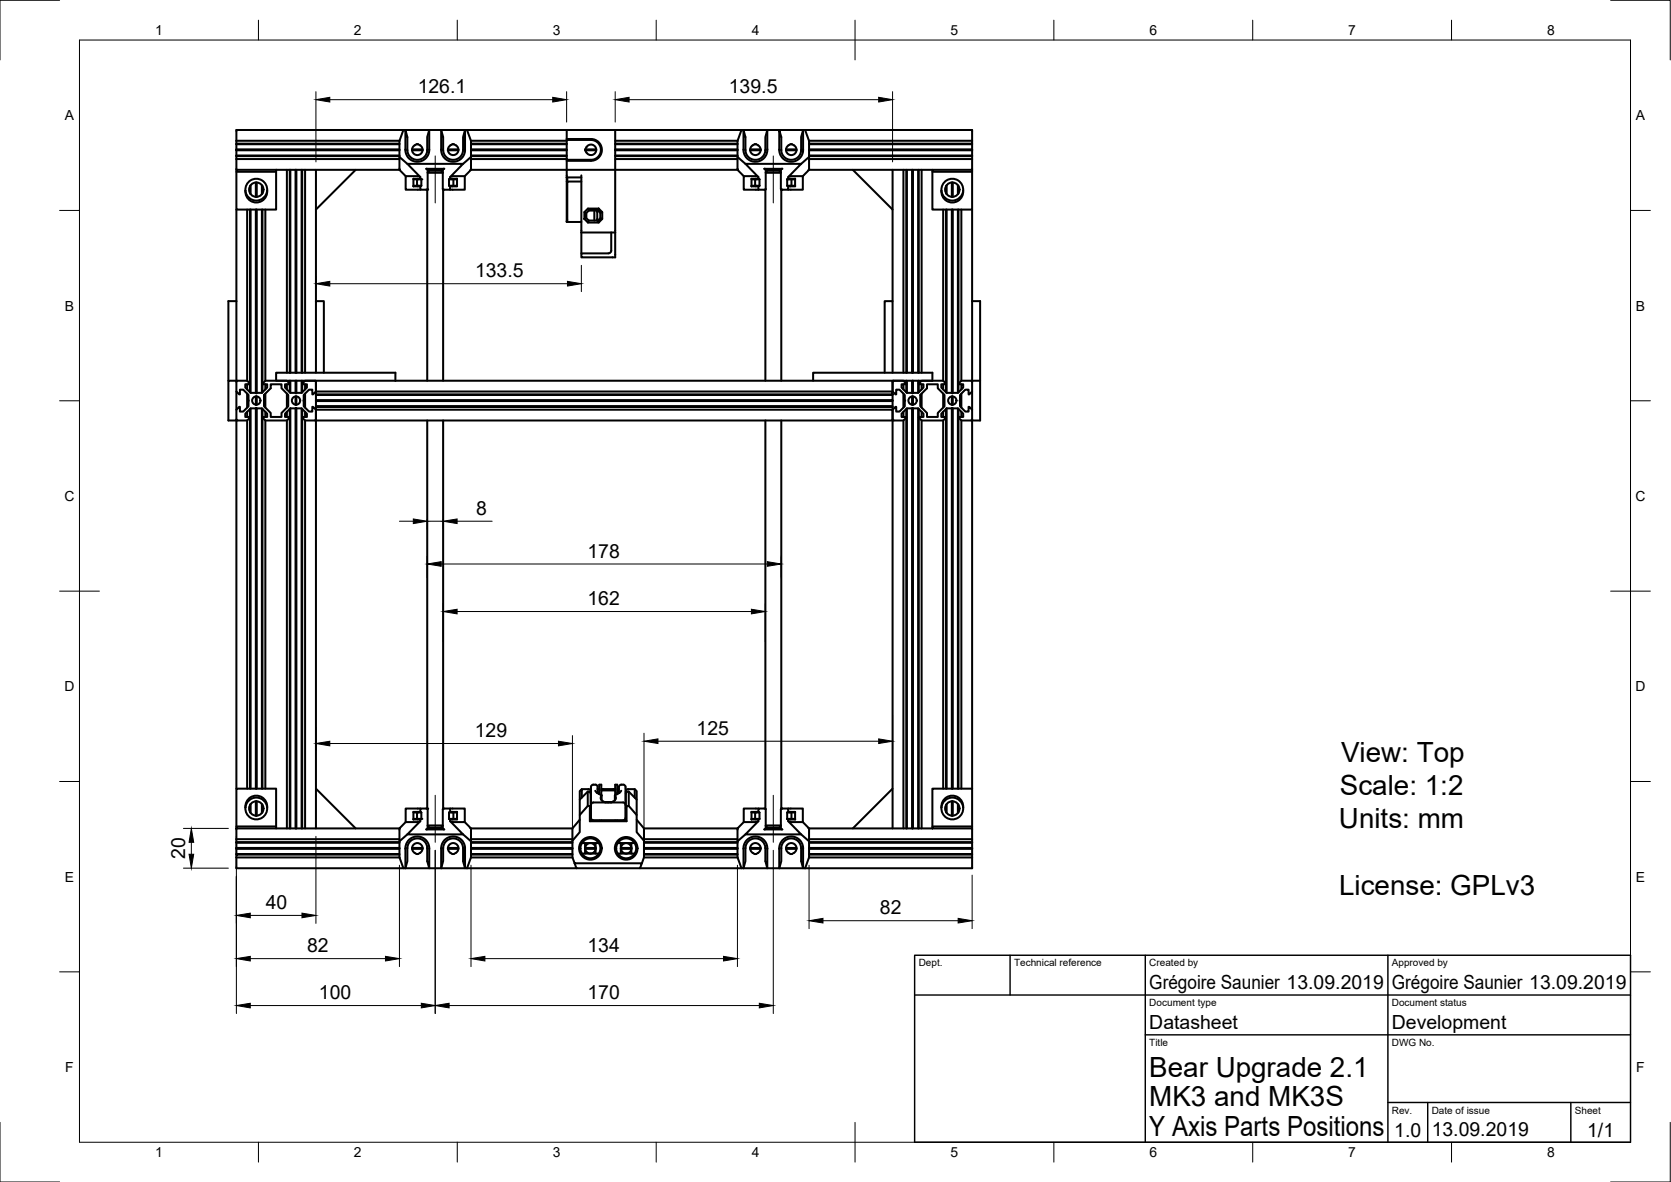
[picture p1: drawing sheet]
<svg xmlns="http://www.w3.org/2000/svg" width="420mm" height="297mm" viewBox="0 0 420 297" stroke-linecap="round" stroke-linejoin="round" font-family="sans-serif">
<!-- layer: Visible -->
<g fill="none" stroke="#000" stroke-width=".51">
<path d="M59.4 36.2v6.5M59.4 35.4h41M59.4 36.2h41M59.4 37.6h41M59.4 37.7h41M59.4 37.8h41M59.4 39.1h41M59.4 39.2h41M59.4 40h41M100.4 35.4v7.3l1.6 1.6M100.4 36.1h-41v.1M100.4 39.4l2 1.8"/>
<path d="M101.4 32.7h16l1 2.7M101.4 32.7h-42v3.4M101.4 32.7l-1 2.7M101.9 32.7l.5 1.7 .1 3.6a2.49 2.49 0 0 0 2.6 2.2 2.49 2.49 0 0 0 2.3-2.5v-3.3l.5-1.7v5.2l-.2 .8-.4 .8-.9 .8-1.2 .3-1.3-.1-.9-.6-.7-.8-.4-1.1zM103.6 37.6h2.7M103.6 37.7h2.7M103.6 37.8h2.7M104.7 36.2h.4M110.9 32.7l.5 1.7v3.4a2.5 2.5 0 0 0 2.6 2.4 2.5 2.5 0 0 0 2.4-2.5v-3.3l.5-1.7v5.3l-.6 1.5-.9 .8-1.2 .3-1.4-.1-1-.7-.5-.7-.3-1zM112.6 37.6h2.7M112.6 37.7h2.7M112.6 37.8h2.7"/>
<path d="M113.7 36.2h.4M117.4 32.7h25.1M118.4 35.4l-.1 7.3M118.4 39.4l-2 1.8M118.4 35.4h24.1M118.4 36.1h24.1M118.4 36.2h24.1M118.4 37.6h24.1M118.4 37.7h24.1M118.4 37.8h24.1M118.4 39.1h24.1M118.4 39.2h24.1"/>
<path d="M118.4 40h24.1M142.5 34.9v.3l6.9 .1 1.2 .8 .4 1.1a2.5 2.5 0 0 1-2.4 3h-6.1v-5M142.5 34.9l6.9 .1 .9 .5 .5 .5 .5 1.6v.7l-.5 1-.7 .7-.9 .4h-6.7v-.2M147.2 37.6h2.7M147.2 37.7h2.7M147.2 37.8h2.7M147.5 37a1.33 1.33 0 0 1 2-.3 1.33 1.33 0 0 1-.1 2 1.33 1.33 0 0 1-2-.4l-.2-.4 .2-.9M154.7 32.7h-12.2v2.2M154.7 32.7v25.7M154.7 32.7h31.7M154.7 35.4h30.7M154.7 36.1h30.7"/>
<path d="M154.7 36.2h30.7M154.7 37.6h30.7M154.7 37.7h30.7M154.7 37.8h30.7M154.7 39.1h30.7M154.7 39.2h30.7M154.7 40h30.7M185.4 35.4v7.3l1.6 1.6M185.4 39.4l2 1.8M186.4 32.7h16l1 2.7M186.4 32.7l-1 2.7M186.9 32.7l.5 1.7 .1 3.5a2.51 2.51 0 0 0 2.6 2.3 2.51 2.51 0 0 0 2.3-2.5v-3.3l.5-1.7v5.2l-.5 1.5-1 .9-1 .3-1.3-.1-1.1-.6-.7-.8-.4-1.1z"/>
<path d="M188.6 37.6h2.7M188.6 37.7h2.7M188.6 37.8h2.7M189.7 36.2h.4M195.9 32.7l.5 1.7v3.4a2.5 2.5 0 0 0 2.6 2.4 2.5 2.5 0 0 0 2.4-2.5v-3.3l.5-1.7v5.3l-.6 1.5-.9 .8-1.2 .3-1.4-.1-1-.7-.5-.7-.3-1zM197.6 37.6h2.7M197.6 37.7h2.7M197.6 37.8h2.7M198.3 36.5l.5-.3 .8 .3M198.3 36.5a1.32 1.32 0 0 0-.4 2 1.32 1.32 0 0 0 2.1 0 1.32 1.32 0 0 0-.4-2M198.8 36.2h.3M202.4 32.7h42v2.7"/>
<path d="M203.4 35.4v7M203.4 39.4l-2 1.8M203.4 35.4h41M203.4 36.2h41M203.4 37.6h41M203.4 37.7h41M203.4 37.8h41M203.4 39.1h41M203.4 39.2h41M203.4 40h41M244.4 35.4v.7h-41M244.4 36.1v6.6"/>
<path d="M59.4 42.7h10v10h-10zM59.4 43.2h10M59.4 52.7v23M61.7 47.9a2.74 2.74 0 0 0 2.7 3 2.74 2.74 0 0 0 2.8-3M61.7 47.9a2.74 2.74 0 0 0 2.7 2.5 2.74 2.74 0 0 0 2.8-2.5M61.7 47.9a2.74 2.74 0 0 1 2.7-3 2.74 2.74 0 0 1 2.8 3M62.1 52.7v43M62.9 46.8v1.8M62.9 52.7v43.7M63 46.6v2.2M63 52.7v46M64.3 45.9v3.6"/>
<path d="M64.3 52.7v46M64.4 45.9v3.6M64.4 52.7v46.1M64.5 45.9v3.6M64.5 52.7v46M65.8 46.6v2.2M65.8 52.7v46M66 46.8v1.8M66 52.7v43.7M66.7 52.7v43M69.4 42.7h31M72.1 42.7v51"/>
<path d="M72.9 42.7v51M73 42.7v51M74.3 42.7v51M74.4 42.7v51M74.5 42.7v51M75.8 42.7v51M76 42.7v51M76.7 42.7v51M79.4 42.7v33M89.4 42.7l-10 10M103.9 44.9l.1 .2h1.9M103.9 46.8h1.8"/>
<path d="M104 46.7l-.1 .1M104 46.7h1.9M104.9 45.1v1.6M105.7 44.9h-1.8v1.9M105.7 46.8v.9h1.7M105.7 44.9v-.4l-3.3-3.3h14l-3.2 3.3v.4M105.7 44.9l.2 .2M105.7 44.5l-.6-.2h-3.1v3.4h3.7M105.9 45.1v1.6M105.9 46.7l-.2 .1M107.2 42.4h4.5l-.4 .2h-3.8zM107.4 47.7v48"/>
<path d="M107.5 42.7l-.1 5M107.5 43.3a1.97 1.97 0 0 1 1.9-.4 1.97 1.97 0 0 1 1.9 .4M107.5 43.4h3.8M109.4 42.6l-1.9 .1M109.4 42.7h2M111.3 42.7l.1 5M111.4 47.7v48M112.9 45.1v1.6M112.9 45.1h.1M112.9 46.7l.3 .1M112.9 46.7h2M112.9 45.1h2"/>
<path d="M113.2 44.9h1.7v1.9h-1.7M113.2 46.8v.9h-1.8M113.2 44.9l-.3 .2M113.2 44.5l.6-.2h3.1v3.4h-3.7M114 45.1v1.6M114.9 46.7v.1M114.9 44.9v.2M118.3 42.7l-1.4 1.6M142.5 44.6h.1M142.5 44.6v1h.1v-1M142.5 55.6v.2h3.7M142.5 44.6h3.7"/>
<path d="M142.5 40.4v2.3h-24.1M142.5 45.6v10M146.2 45.6h-3.6v9.7l-.1 .3M146.2 44.1v14.3M146.2 58.4h8.5M146.2 58.4v5.3M146.9 55l.9 .9 .2-.5M146.9 53.3l.5 .2v1.3l-.5 .2zM147.4 54.8l.6 .6h2.3M147.8 52.4l-.9 .9M147.8 55.9h2.7M148 52.9l-.6 .6"/>
<path d="M149.4 52.9v2.5M150 52.9l.2 1-.2 1.5M150.3 55.4l.6-.6 .5 .2-.9 .9zM150.5 52.4h-2.7l.2 .5h2.3M150.5 52.4l.9 .9-.5 .2-.6-.6zM150.9 53.5v1.3M151.4 53.3v1.7M153.7 58.4v4.6M154.7 58.4v6.3h-8.5v-1h6.8a.69 .69 0 0 0 .7-.8M185.4 42.7h-42.9v1.9M188.9 44.9l.1 .2h1.9M189 46.8h1.7"/>
<path d="M189 46.7l-.1 .1M189 46.7h1.9M189.9 45.1v1.6M190.1 44.3h-3.1v3.4h3.7M190.1 44.3l.6 .2M190.7 44.9h-1.7v1.9M190.7 44.9v-.4l-3.3-3.3h14l-3.2 3.3v.4M190.7 44.9l.2 .2M190.7 47.7h1.7M190.7 46.8v.9M190.9 46.7l-.2 .1M190.9 46.7h.1"/>
<path d="M190.9 45.1h.1M191 45.1v1.6M192.4 47.7v48M192.5 42.7l-.1 5M192.5 43.3a1.97 1.97 0 0 1 1.9-.4 1.97 1.97 0 0 1 1.9 .4M192.5 43.4h3.8M194.4 42.6l-1.9 .1M194.4 42.7h2M196.3 42.7l.1 5M196.4 42.5l.3-.1h-4.5l.4 .2 3.8-.1M196.4 47.7v48M197.9 45.1v1.6"/>
<path d="M197.9 46.7l.3 .1M197.9 46.7h2M198.2 44.9h1.7v1.9h-1.7M198.2 46.8v.9h-1.8M198.2 44.9l-.3 .2M198.2 44.5l.6-.2h3.1v3.4h-3.7M199 45.1v1.6M199.9 46.7v.1M199.9 44.9v.2h-2M203.4 42.7h31M203.5 42.4l-.1 .3-1.5 1.6M214.4 42.7l10 10"/>
<path d="M224.4 42.7v33M227.2 42.7v51M227.9 42.7v51M228 42.7v51M229.3 42.7v51M229.4 42.7v51M229.6 42.7v51M230.9 42.7v51M231 42.7v51M231.7 42.7v51M234.4 42.7h10v10h-10zM234.4 43.2h10"/>
<path d="M236.7 47.9a2.74 2.74 0 0 0 2.7 3 2.74 2.74 0 0 0 2.8-3M236.7 47.9a2.74 2.74 0 0 0 2.7 2.5 2.74 2.74 0 0 0 2.8-2.5M236.7 47.9a2.74 2.74 0 0 1 2.7-3 2.74 2.74 0 0 1 2.8 3M237.2 52.7v43M237.9 46.8v1.8M237.9 52.7v43.7M238 46.6v2.2M238 52.7v46M239.3 45.9v3.6M239.3 52.7v46M239.4 45.9v3.6M239.4 52.7v46.1"/>
<path d="M239.5 45.9v3.6M239.5 52.7v46M240.9 46.6v2.2M240.9 52.7v46M241 46.8v1.8M241 52.7v43.7M241.7 52.7v43M244.4 52.7v23M59.4 75.7v20.2M59.4 75.7h-2v20M244.4 75.7v20.2M244.4 75.7h2v30h-2"/>
<path d="M59.4 95.7h-2v10h2M59.4 95.9v2.5l.9 .7v-1.2h.9l1.3 1.4 .1 1.4-.1 1.4-1.3 1.3h-.9v-1.2l-.9 .8v2.4M59.4 95.9l.3-.2h2.4l.8 .9h-1.2v.8l1.3 1.3 1.4 .1 1.4-.1 1.4-1.3v-.8h-1.2l.7-.9h5.4l.8 .9h-1.2v.8l1.3 1.3 1.4 .1 1.4-.1 1.4-1.3v-.8h-1.2l.7-.9h2.5l.2 .2M59.4 98.4v4.6M62.1 96.6v1.3M62.1 98.9v3.5M62.9 96.6v2M64.3 99.6v2.1M64.4 99.6v2.1M64.5 99.6v2.1M66 96.6v2M66.7 96.6v1.3"/>
<path d="M66.7 98.9v3.5M68.1 96.6h2.7v1l1.7 1.7v2.8l-1.7 1.7v1h-2.7v-1l-1.7-1.7v-2.8l1.7-1.7zM69.4 93.7h30v2h-30zM72.1 96.6v1.3M72.1 98.9v3.5M72.9 95.7v.7M72.9 96.6v2M73 95.7v3M74.3 95.7v3M74.3 99.6v2.1M74.4 95.7v3.1M74.4 99.6v2.1"/>
<path d="M74.5 95.7v3M74.5 99.6v2.1M75.8 95.7v3M76 95.7v.7M76 96.6v2M76.7 96.6v1.3M76.7 98.9v3.5M79.4 93.7v-18h2v18M79.4 98.4h145v.7h-145zM79.4 95.9v2.5l-.9 .7v-1.2h-.8l-1.3 1.4-.1 1.4 .1 1.4 1.3 1.3h.8v-1.2l.9 .8v2.4M79.4 95.7v.2M79.4 95.9v2.5"/>
<path d="M79.4 99.1v.2M99.4 95.7h105M204.4 93.7h30v2h-30zM222.4 93.7v-18h2v18M224.4 95.9v2.5l.9 .7v-1.2h.9l1.3 1.4 .1 1.4-.1 1.4-1.3 1.3h-.9v-1.2l-.9 .8v2.4M224.4 95.7v.2M224.4 95.9v2.5M224.4 99.1v.2M224.7 95.7h2.5l.7 .9h-1.2v.8l1.3 1.3 1.4 .1 1.5-.1 1.3-1.3v-.8h-1.2l.7-.9h5.5l.7 .9h-1.2v.8l1.3 1.3 1.4 .1 1.5-.1 1.3-1.3v-.8h-1.2l.7-.9h2.5l.3 .2M224.7 95.7l-.2 .2M227.2 96.6v1.3M227.2 98.9v3.5"/>
<path d="M227.9 95.7v.7M227.9 96.6v2M228 95.7v3M229.3 95.7v3M229.3 99.6v2.1M229.4 95.7v3.1M229.4 99.6v2.1M229.6 95.7v3M229.6 99.6v2.1M230.9 95.7v3M231 95.7v.7M231 96.6v2"/>
<path d="M231.7 96.6v1.3M231.7 98.9v3.5M233.1 96.6h2.7v1l1.7 1.7v2.8l-1.7 1.7v1h-2.7v-1l-1.7-1.7v-2.8l1.7-1.7zM237.2 96.6v1.3M237.2 98.9v3.5M237.9 96.6v2M239.3 99.6v2.1M239.4 99.6v2.1M239.5 99.6v2.1M241 96.6v2M241.7 96.6v1.3M241.7 98.9v3.5"/>
<path d="M244.4 95.9v2.5l-.9 .7v-1.2h-.8l-1.3 1.4-.1 1.4 .1 1.4 1.3 1.3h.8v-1.2l.9 .8v2.4M244.4 95.7h2M244.4 98.4v4.6M59.4 105.4v92.8M62.1 103.5v1.3M62.1 105.7v92.5M62.9 105l-.8 .7h-2.4l-.3-.3M62.9 102.8v95.4M63 102.6v95.6M64.3 102.6v95.6M64.4 102.5v95.7M64.5 102.6v95.6"/>
<path d="M65.8 102.6v95.6M66 102.8v2M66 105v93.2M66.7 103.5v1.3M66.7 105.7v92.5M72.1 103.5v1.3M72.1 105.7v102.5M72.9 102.8v2M72.9 105v103.2M73 102.6l-1.3 1.4v.8h1.2l-.8 .9h-5.4l-.7-.9h1.2v-.8l-1.4-1.4h-2.8l-1.3 1.4v.8h1.2M73 102.6h1.3M73 102.6v105.6"/>
<path d="M74.3 102.6h1.5l1.4 1.4v.8h-1.2l.7 .9h2.5l.2-.3M74.3 102.6v105.6M74.4 102.5v105.7M74.5 102.6v105.6M75.8 102.6v105.6M76 102.8v2M76 105v103.2M76.7 103.5v1.3M76.7 105.7v102.5M79.4 100.6h145v-1.3h-145v1.4M79.4 100.8l145-.1h-145v1.4M79.4 102.2h145v-.1h-145v.9"/>
<path d="M79.4 105.4v-2.4h145v2.4M79.4 105.4v.3M79.4 105.7h145M79.4 105.7v102.5M107.4 105.7v97.5M111.4 105.7v97.5M192.4 105.7v97.5M196.4 105.7v97.5M224.4 105.4v.3M224.4 100.6v.1M224.4 100.8v1.3M224.4 102.2v.8"/>
<path d="M224.4 105.7v102.5M224.5 105.4l.2 .2M227.2 103.5v1.3M227.2 105.7v102.5M227.9 102.8v2M227.9 105v103.2M228 102.6v105.6M229.3 102.6v105.6M229.4 102.5v105.7M229.6 102.6v105.6M230.9 102.6v105.6M231 102.8v2"/>
<path d="M231 105v103.2M231.7 103.5v1.3M231.7 105.7v102.5M237.2 103.5v1.3M237.2 105.7v92.5M237.9 102.8v2M237.9 105v93.2M238 102.6l-1.3 1.4v.8h1.2l-.7 .9h-5.5l-.7-.9h1.2v-.8l-1.3-1.4-1.5-.1-1.4 .1-1.3 1.4v.8h1.2l-.7 .9h-2.5M238 102.6h1.3M238 102.6v95.6M239.3 102.6h1.6l1.3 1.4v.8h-1.2l.7 .9h2.5l.3-.3M239.3 102.6v95.6"/>
<path d="M239.4 102.5v95.7M239.5 102.6v95.6M240.9 102.6v95.6M241 102.8v2M241 105v93.2M241.7 103.5v1.3M241.7 105.7v92.5M244.4 105.4v92.8M59.4 198.2h10v10h-10zM79.4 198.2l10 10M146.3 198.3l-.5 .5v2.1M147.8 198.9l-2 2v3.9"/>
<path d="M147.9 198.9h-.1v3.6M147.9 198.3h-1.6v2.1M147.9 198.3l.6 .4v4.4M147.9 198.9l.5 .2 .1 .4M149.7 198.7l.5 .6 1.1 .6M150.3 199.2h.4M150.3 197.8v1.5M150.3 198.3h.4M150.3 197.8a.86 .86 0 0 0-.9-.7 .86 .86 0 0 0-.8 .8v7.7l.2 .4 .4 .1M150.6 199.5h.1M150.7 199.6v-2.4h.5v2.6M151.2 198.3h.4"/>
<path d="M151.2 198.6h3.5M151.3 199.9l-.2 .5M151.3 199.9v1.2M154.3 198.3h.4M154.3 198.3l.2 .3M154.3 198.3h-2.7l-.2 .3M154.6 199.9l.2 .5M155.2 199.2h.4M155.2 199.6v-2.4h-.5v2.6M155.2 198.3h.4M155.2 199.5h.1M156.2 198.7l-.4 .5-1.2 .7v1.2"/>
<path d="M156.7 197.2a.79 .79 0 0 0-1 .3l-.1 1.8M156.7 197.2a.9 .9 0 0 1 .6 1.1v7.3l-.2 .4-.4 .1M157.4 199.5l.1-.4 .6-.2 2 2v3.9M158.1 198.9v3.6M159.6 198.3v2.1M224.4 198.2l-10 10M234.4 198.2h10v10h-10zM59.4 215.5v2.7h42M59.4 208.2v6.6M59.4 207.7h10M59.4 215.5h41M59.4 214.6h41"/>
<path d="M59.4 213.3h41M59.4 213.2h41M59.4 213.1h41M59.4 211.8h41M59.4 211.6h41M59.4 210.9h41M61.7 202.9a2.74 2.74 0 0 0 2.7 3 2.74 2.74 0 0 0 2.8-3M61.7 202.9a2.74 2.74 0 0 1 2.7-3 2.74 2.74 0 0 1 2.8 3M61.7 202.9a2.74 2.74 0 0 1 2.7-2.5 2.74 2.74 0 0 1 2.8 2.5M62.9 202.3v1.8M63 202.1v2.2M64.3 201.4v3.6"/>
<path d="M64.4 201.4v3.6M64.5 201.4v3.6M65.8 202.1v2.2M66 202.3v1.8M69.4 208.2h31M100.4 208.5v6.9l1 2.8h16M100.4 214.8h-41v.7M102 206.6l-1.6 1.6v.3M102.4 209.7l-2 1.7M102.7 211.2l1.1-.8 1.4-.2 1.2 .4 .9 .8 .4 .7 .2 .9v5.2l-.5-1.8v-3.4a2.5 2.5 0 0 0-2.5-2.3 2.5 2.5 0 0 0-2.5 2.5v3.2l-.5 1.8v-5.3l.3-.8zM103.6 213.3h2.7M103.6 213.2h2.7"/>
<path d="M103.6 213.1h2.7M103.9 204l.1 .2h1.9M103.9 205.9h1.8M104.7 214.6h.4M104.9 204.2v1.6M105.7 203.2h-3.7v3.4h3.1M105.7 204h-1.8v1.9M105.7 204v-.8h1.7l.1 .2v4.8M105.7 205.9v.5l-3.3 3.3h14l-3.2-3.3v-.5M105.7 204l.2 .2M105.7 206.4l-.6 .2M105.9 204.2v1.6"/>
<path d="M105.9 205.8l-.2 .1M105.9 205.8h-1.9l-.1 .1M107.5 208.4h3.9M107.5 208.2h1.9M107.5 208.3l-.3 .1h4.5l-.3-.1M107.5 207.5a1.97 1.97 0 0 0 1.9 .4 1.97 1.97 0 0 0 1.9-.4M107.5 207.4h3.8M111.4 208.2l-2 .1M111.4 203.2h.1M111.4 203.2h1.8v.8M111.4 203.2l-.1 5M111.8 211.1l1-.7 1.4-.2 1.2 .4 .9 .8 .6 1.5v5.3l-.5-1.8v-3.5a2.51 2.51 0 0 0-2.6-2.2 2.51 2.51 0 0 0-2.4 2.5v3.2l-.5 1.8 .1-5.4 .3-1z"/>
<path d="M112.6 213.3h2.7M112.6 213.2h2.7M112.6 213.1h2.7M112.9 205.8h.1M112.9 204.2v1.6M112.9 204.2h2M112.9 205.8l.3 .1M112.9 205.8h2M113.2 203.2h3.7v3.4h-3.1M113.2 204h1.7v1.9h-1.7M113.2 204l-.3 .2M113.2 206.4l.6 .2"/>
<path d="M113.7 214.6h.4M114 204.2v1.6M114.9 205.8v.1M114.9 204v.2M116.4 209.7l2 1.7M116.9 206.6l1.4 1.6M117.4 218.2h27.5M118.3 208.2l.2 .3M118.4 208.5v6.9l-1 2.8M118.4 208.2h25.5M118.4 215.5h25.6M118.4 214.8h25.5"/>
<path d="M118.4 214.6h25.5M118.4 213.3h25.5M118.4 213.2h25.5M118.4 213.1h25.5M118.4 211.8h25.5M118.4 211.6h25.5M118.4 210.9h25.5M145.8 206l-1.9 2.2v3.1M146.3 214.5h4.3M146.3 211.9h4.3M147.1 211.9v2.6M147.1 213.3h2.7"/>
<path d="M147.1 213.2h2.7M147.1 213.1h2.7M147.9 202.5l-2.1 2.3v4.3l-1.9 2.2v4.1l.6 1.5h16.9l-.5 1.3h-16l-.4-1.3M147.9 202.5l.4 .2M148.3 202.7v3.7l.2-.2h8.9M148.3 206.4h9.2M148.3 202.7l.2 .4M148.5 205.7h.1M148.5 203.1v3.1M149.2 206.2h7.5M149.8 211.9v2.6M150.7 206.2h.1"/>
<path d="M151.1 200.4v.5l.6 .5M151.2 206.2h.1M151.7 201.5l.5 .2M152 201.6h.1M152.1 201.6h1.6M153.7 201.6h.2M154.1 201.5l-.5 .2M154.7 206.2h.1M154.8 200.4v.5l-.7 .5M155.2 206.2h.1M155.3 214.5h4.3M155.3 211.9h4.3"/>
<path d="M156.1 211.9v2.6M156.1 213.3h2.6M156.1 213.2h2.6M156.1 213.1h2.6M156.7 201.7h-7.5l-.4 .2-.2 .4M156.7 201.7l.4 .2 .2 .4M157.3 205.7h.1M157.4 203.1v3.1M157.4 203.1l.1-.4v3.7l-.1-.2M157.6 202.7l.5-.2 2 2.3v4.3l1.8 2.2v4.1l-.5 1.5M158.7 211.9v2.6M160.1 206l1.8 2.2v3.1"/>
<path d="M160.1 200.9v-2.1l-.5-.5-2.1 .2-.1 .4v4.2M160.9 218.2h25.5M161.9 208.2h23.5M161.9 215.5h23.5M161.9 214.8h23.5M161.9 214.6h23.5M161.9 213.3h23.5M161.9 213.2h23.5M161.9 213.1h23.5M161.9 211.8h23.5M161.9 211.6h23.5M161.9 210.9h23.5"/>
<path d="M185.4 208.5v6.9l1 2.8h16M187 206.6l-1.6 1.6v.3M187.4 209.7l-2 1.7M187.7 211.2l1.1-.8 1.4-.2 1.2 .4 1 .8 .5 1.6v5.2l-.5-1.8v-3.4a2.5 2.5 0 0 0-2.5-2.3 2.5 2.5 0 0 0-2.5 2.5v3.2l-.5 1.8v-5.3l.3-.8zM188.6 213.3h2.7M188.6 213.2h2.7M188.6 213.1h2.7M188.9 204l.1 .2h1.9M189 205.9h1.7M189.7 214.6h.4M189.9 204.2v1.6M190.7 203.2h-3.7v3.4h3.1"/>
<path d="M190.7 204h-1.7v1.9M190.7 205.9v.5l-3.3 3.3h14l-3.2-3.3v-.5M190.7 204l.2 .2M190.7 206.4l-.6 .2M190.9 204.2l.1 1.6M190.9 205.8l-.2 .1M190.9 205.8h-1.9l-.1 .1M190.9 205.8h.1M192.4 203.2l.1 5M192.4 203.2h-1.7v.8M192.5 208.4h3.9M192.5 208.2h1.9"/>
<path d="M192.5 208.3l-.3 .1h4.5l-.3-.1M192.5 207.5a1.97 1.97 0 0 0 1.9 .4 1.97 1.97 0 0 0 1.9-.4M192.5 207.4h3.8M196.4 208.2l-2 .1M196.8 211.1l1-.7 1.4-.2 1.2 .4 .9 .8 .6 1.5v5.3l-.5-1.8v-3.6a2.49 2.49 0 0 0-2.7-2.1 2.49 2.49 0 0 0-2.3 2.5v3.2l-.5 1.8 .1-5.4 .3-1zM197.6 213.3h2.7M197.6 213.2h2.7M197.6 213.1h2.7M197.9 204.2v1.6M197.9 205.8l.3 .1M197.9 205.8h2v.1M198.2 203.2h3.7v3.4"/>
<path d="M198.2 204v-.8h-1.8l-.1 .2v4.8M198.2 204l-.3 .2M198.2 204h1.7v1.9h-1.7M198.2 206.4l.6 .2M198.3 214.3l.5 .3 .8-.3M198.3 214.3a1.32 1.32 0 0 1-.4-2 1.32 1.32 0 0 1 2.1 0 1.32 1.32 0 0 1-.4 2M198.8 214.6h.3M198.8 206.6h3.1M199 204.2v1.6M199.9 204v.2h-2M201.4 209.7l2 1.7M201.9 206.6l1.5 1.6 .1 .3"/>
<path d="M203.4 208.2h31M203.4 208.5v6.9l-1 2.8M203.4 215.5h41M203.4 214.6h41M203.4 213.3h41M203.4 213.2h41M203.4 213.1h41M203.4 211.8h41M203.4 211.6h41M203.4 210.9h41M234.4 207.7h10M236.7 202.9a2.74 2.74 0 0 0 2.7 3 2.74 2.74 0 0 0 2.8-3"/>
<path d="M236.7 202.9a2.74 2.74 0 0 1 2.7-3 2.74 2.74 0 0 1 2.8 3M236.7 202.9a2.74 2.74 0 0 1 2.7-2.5 2.74 2.74 0 0 1 2.8 2.5M237.9 202.3v1.8M238 202.1v2.2M239.3 201.4v3.6M239.4 201.4v3.6M239.5 201.4v3.6M240.9 202.1v2.2M241 202.3v1.8M244.4 214.6v.2h-41M244.4 214.8v3.4h-42M244.4 208.2v6.4"/>
<circle cx="104.9" cy="37.7" r="1.32"/>
<circle cx="113.9" cy="37.7" r="1.32"/>
<circle cx="189.9" cy="37.7" r="1.32"/>
<circle cx="64.4" cy="47.7" r="1.81"/>
<circle cx="239.4" cy="47.7" r="1.81"/>
<circle cx="64.4" cy="100.7" r="1.05"/>
<circle cx="74.4" cy="100.7" r="1.05"/>
<circle cx="229.5" cy="100.7" r="1.05"/>
<circle cx="239.4" cy="100.7" r="1.05"/>
<circle cx="64.4" cy="203.2" r="1.81"/>
<circle cx="104.9" cy="213.2" r="1.33"/>
<circle cx="113.9" cy="213.2" r="1.33"/>
<circle cx="148.5" cy="213.2" r="2.85"/>
<circle cx="148.5" cy="213.2" r="1.32"/>
<circle cx="148.5" cy="213.2" r="2.51"/>
<circle cx="157.4" cy="213.2" r="2.85"/>
<circle cx="157.4" cy="213.2" r="1.32"/>
<circle cx="157.4" cy="213.2" r="2.51"/>
<circle cx="189.9" cy="213.2" r="1.33"/>
<circle cx="239.4" cy="203.2" r="1.81"/>
</g>
<g fill="#000">
<circle cx="105.9" cy="45.1" r=".25"/>
<circle cx="107.4" cy="47.7" r=".25"/>
<circle cx="196.4" cy="47.7" r=".25"/>
<circle cx="197.9" cy="45.1" r=".25"/>
<circle cx="105.9" cy="205.8" r=".25"/>
<circle cx="107.4" cy="203.2" r=".25"/>
<circle cx="196.4" cy="203.2" r=".25"/>
<circle cx="197.9" cy="205.8" r=".25"/>
</g>
<!-- layer: Border -->
<g fill="none" stroke="#000" stroke-width=".25">
<path d="M15 .1h-15v15M20 10.1h390v276.9h-390zM65 5.1v5M115 5.1v5M165 5.1v5M215 5.1v10M265 5.1v5M315 5.1v5M365 5.1v5M405 .1h15v15M15 52.9h5M410 52.9h5"/>
<path d="M15 100.7h5M410 100.7h5M15 148.6h10M405 148.6h10M15 196.4h5M410 196.4h5M15 244.2h5M410 244.2h5M0 282.1v14.9h15M65 287v5M115 287v5M165 287v5"/>
<path d="M215 282.1v9.9M265 287v5M315 287v5M365 287v5M420 282.1v14.9h-15"/>
</g>
<!-- layer: TitleBlock -->
<path d="M230 240.1h180v46.9h-180zM230 250h180M254 240.1v9.9M288 240.1v46.9M349 240.1v46.9M288 260.1h122M349 277.1h61M359 277.1v9.9M395 277.1v9.9" fill="none" stroke="#000" stroke-width=".36"/>
<!-- layer: Center Lines -->
<path d="M109.4 39.2v11.8M194.4 39.2v11.8M109.4 199.9v11.8M194.4 199.9v11.8" fill="none" stroke="#000" stroke-width=".25"/>
<!-- layer: Dimensions -->
<g fill="none" stroke="#000" stroke-width=".25">
<path d="M79.4 23v17.7M82.9 25h56.1M142.5 23v7.7M154.7 23v7.7M158.2 25h62.7M224.4 23v17.7M79.4 69.3v3.5M82.9 71.3h59.8M146.2 66.7v6.6M100.4 131h3.5M107.4 130.4v2.6M107.4 139.7v5.5"/>
<path d="M107.4 131h4M111.4 130.4v2.6M114.9 131h8.8M196.4 139.7v5.5M110.9 141.7h82M111.4 151.7v9.7M114.9 153.7h74M192.4 151.7v9.7M224.4 179.6v8.7M79.4 182.5v6.4M82.9 186.8h57.5M143.9 184.9v24.4"/>
<path d="M161.9 184.3v25M165.4 186.3h55.5M46.1 218.2h11.3M46.1 208.2h11.3M48.1 211.7v3M59.4 210.2v44.5M79.4 210.2v21.9M100.4 217.4v25.5M109.4 213.7v41M118.4 217.4v25.5M185.4 217.4v25.5M194.4 213.7v41"/>
<path d="M203.4 217.4v16M244.4 219.9v13.5M62.9 230h13M206.9 231.4h34M62.9 252.7h43M62.9 240.9h34M112.9 252.7h78M121.9 240.9h60"/>
</g>
<g fill="#000" stroke="#000" stroke-width=".25">
<path d="M79.4 25l3.5-.5v1.1zM139 24.5l3.5 .5-3.5 .6zM154.7 25l3.5-.5v1.1zM220.9 24.5l3.5 .5-3.5 .6zM79.4 71.3l3.5-.6v1.2zM142.7 70.7l3.5 .6-3.5 .6zM103.9 130.4l3.5 .6-3.5 .6zM111.4 131l3.5-.6v1.2zM107.4 141.7l3.5-.6v1.2zM111.4 153.7l3.5-.6v1.2zM188.9 153.1l3.5 .6-3.5 .6zM192.9 141.1l3.5 .6-3.5 .6z"/>
<path d="M79.4 186.8l3.5-.5v1.1zM140.4 186.3l3.5 .5-3.5 .6zM161.9 186.3l3.5-.6v1.1zM220.9 185.7l3.5 .6-3.5 .5zM47.5 214.7h1.2l-.6 3.5zM48.1 208.2l.6 3.5h-1.2zM59.4 230l3.5-.5v1.1zM75.9 229.5l3.5 .5-3.5 .6zM203.4 231.4l3.5-.6v1.2zM240.9 230.8l3.5 .6-3.5 .6zM59.4 240.9l3.5-.6v1.2zM59.4 252.7l3.5-.6v1.2z"/>
<path d="M96.9 240.3l3.5 .6-3.5 .6zM105.9 252.1l3.5 .6-3.5 .6zM109.4 252.7l3.5-.6v1.2zM118.4 240.9l3.5-.6v1.2zM181.9 240.3l3.5 .6-3.5 .6zM190.9 252.1l3.5 .6-3.5 .6z"/>
</g>
<g font-size="7">
<text x="337.2" y="191.4">View: Top</text>
<text x="336.9" y="199.8">Scale: 1:2</text>
<text x="336.7" y="208.2">Units: mm</text>
<text x="336.7" y="224.9">License: GPLv3</text>
<text x="289" y="270.6">Bear Upgrade 2.1</text>
<text x="289" y="278.1">MK3 and MK3S</text>
<text x="289" y="285.5">Y Axis Parts Positions</text>
</g>
<g font-size="4.9">
<text x="105" y="23.5">126.1</text>
<text x="183.3" y="23.5">139.5</text>
<text x="119.4" y="69.7">133.5</text>
<text x="119.7" y="129.4">8</text>
<text x="147.7" y="140.2">178</text>
<text x="147.7" y="152.1">162</text>
<text x="119.4" y="185.3">129</text>
<text x="175.2" y="184.7">125</text>
<text x="46.6" y="215.8" transform="rotate(-90 46.6 215.8)">20</text>
<text x="66.8" y="228.5">40</text>
<text x="221.2" y="229.8">82</text>
<text x="77.2" y="239.4">82</text>
<text x="147.7" y="239.4">134</text>
<text x="80.2" y="251.1">100</text>
<text x="147.7" y="251.1">170</text>
<text x="289" y="248.5">Grégoire Saunier 13.09.2019</text>
<text x="350" y="248.5">Grégoire Saunier 13.09.2019</text>
<text x="289" y="258.6">Datasheet</text>
<text x="350" y="258.6">Development</text>
<text x="350.6" y="285.7">1.0</text>
<text x="360" y="285.5">13.09.2019</text>
<text x="399.1" y="285.7">1/1</text>
</g>
<g font-size="3.5">
<text x="39" y="8.8">1</text>
<text x="89" y="8.8">2</text>
<text x="139" y="8.8">3</text>
<text x="189" y="8.8">4</text>
<text x="239" y="8.8">5</text>
<text x="289" y="8.8">6</text>
<text x="339" y="8.8">7</text>
<text x="389" y="8.8">8</text>
<text x="16.3" y="30.2">A</text>
<text x="411.3" y="30.2">A</text>
<text x="16.3" y="78">B</text>
<text x="411.3" y="78">B</text>
<text x="16.2" y="125.9">C</text>
<text x="411.2" y="125.9">C</text>
<text x="16.2" y="173.7">D</text>
<text x="411.2" y="173.7">D</text>
<text x="16.3" y="221.6">E</text>
<text x="411.3" y="221.6">E</text>
<text x="16.4" y="269.4">F</text>
<text x="411.4" y="269.4">F</text>
<text x="39" y="290.8">1</text>
<text x="89" y="290.8">2</text>
<text x="139" y="290.8">3</text>
<text x="189" y="290.8">4</text>
<text x="239" y="290.8">5</text>
<text x="289" y="290.8">6</text>
<text x="339" y="290.8">7</text>
<text x="389" y="290.8">8</text>
</g>
<g font-size="2.5">
<text x="231" y="242.9">Dept.</text>
<text x="255" y="242.9">Technical reference</text>
<text x="289" y="242.9">Created by</text>
<text x="350" y="242.9">Approved by</text>
<text x="289" y="252.8">Document type</text>
<text x="350" y="252.8">Document status</text>
<text x="289" y="262.9">Title</text>
<text x="350" y="262.9">DWG No.</text>
<text x="350" y="279.9">Rev.</text>
<text x="360" y="279.9">Date of issue</text>
<text x="396" y="279.9">Sheet</text>
</g>
</svg>
